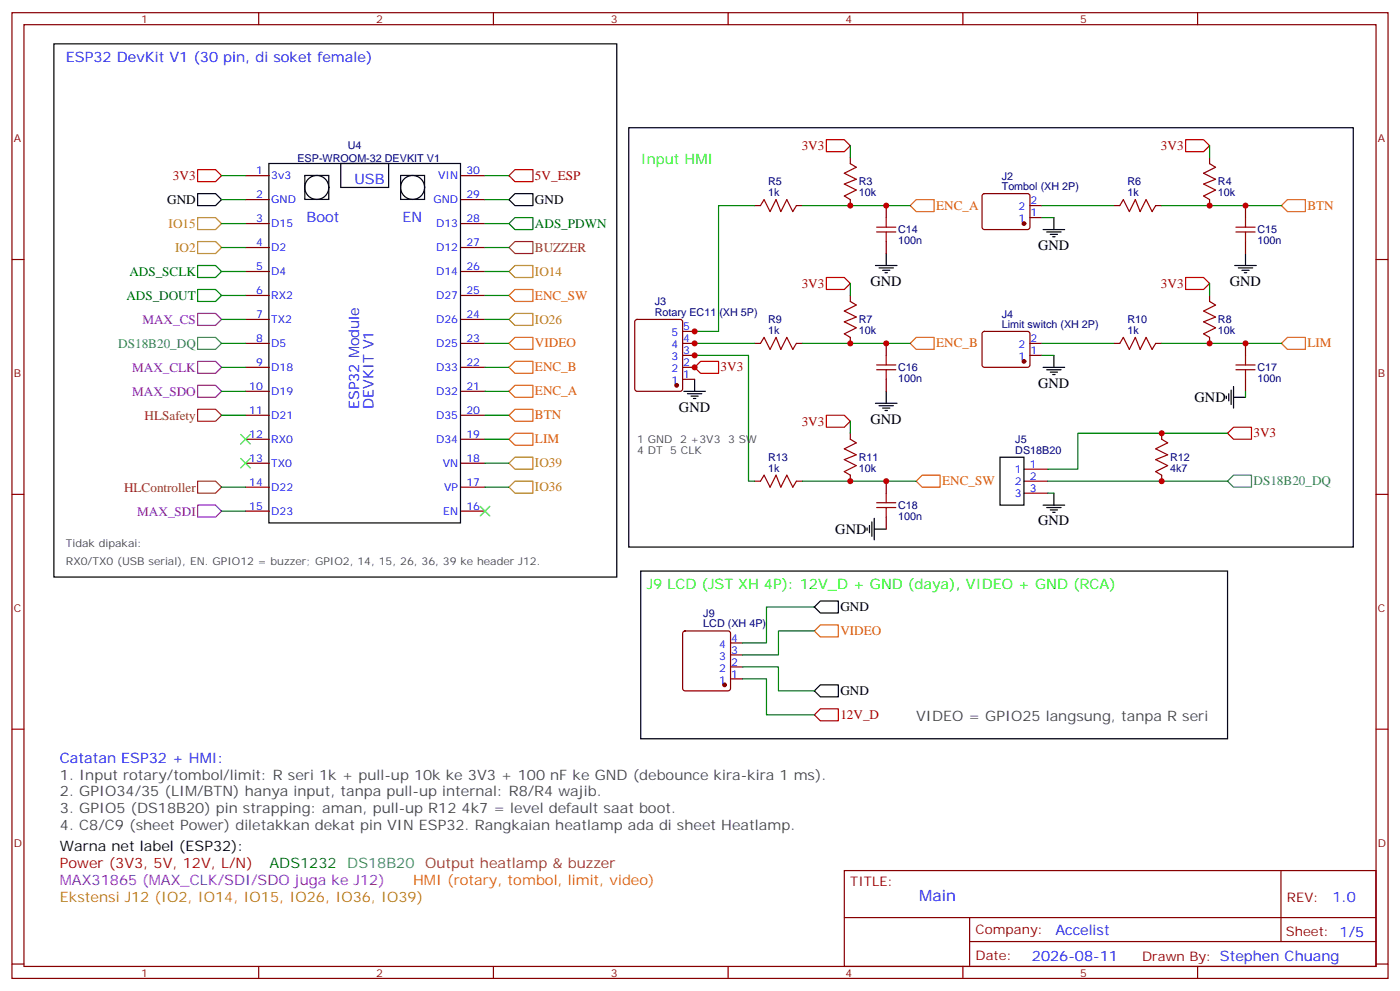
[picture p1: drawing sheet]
<svg xmlns="http://www.w3.org/2000/svg" width="412mm" height="292mm" viewBox="0 0 412 292" stroke-linecap="round" stroke-linejoin="round" font-family="sans-serif">
<g fill="none" stroke="#870000" stroke-width=".35">
<path d="M3.5 3.7h405.4v284.4h-405.4zM7.1 7.3h398.2v277.3h-398.2zM76.2 3.7v3.6M145.3 3.7v3.6M214.5 3.7v3.6M283.6 3.7v3.6M352.8 3.7v3.6M72.3 58.8h7.1M72.3 51.7h7.1M135.8 58.8h7.1M135.8 51.7h7.1M250.5 46.4v1.8"/>
<path d="M250.5 58.8v1.7M289.5 57.2l.5-.2h12.7l.5 .2 .2 .5-.1 9.5-.6 .4-13-.1-.4-.6v-9.2zM356.3 46.4v1.8M356.3 58.8v1.7M3.5 76.4h3.6M72.3 79.9h7.1M72.3 72.9h7.1M72.3 65.8h7.1M135.8 79.9h7.1M135.8 72.9h7.1M135.8 65.8h7.1M222.2 60.5h1.8"/>
<path d="M234.6 60.5h1.8M261.1 60.5v3.6M261.1 71.1v3.5M303.4 60.5h3.5M303.4 64.1h3.5M328.1 60.5h1.7M340.4 60.5h1.8M366.9 60.5v3.6M366.9 71.1v3.5M405.3 76.4h3.6M72.3 94.1h7.1M72.3 87h7.1"/>
<path d="M135.8 94.1h7.1M135.8 87h7.1M187.2 94.3l.5-.2h12.7l.6 .4 .1 20-.5 .7h-12.9l-.7-.4v-20zM201.1 97.6h3.5M250.5 87v1.8M250.5 99.3v1.8M289.5 97.8l.5-.2h12.7l.5 .2 .2 .5-.1 9.4-.6 .5-13-.1-.4-.6v-9.2zM356.3 87v1.8M356.3 99.3v1.8M72.3 115.2h7.1M72.3 108.2h7.1M72.3 101.1h7.1"/>
<path d="M135.8 115.2h7.1M135.8 108.2h7.1M135.8 101.1h7.1M201.1 108.2h3.5M201.1 101.1h3.5M201.1 104.6h3.5M201.1 111.7h3.5M222.2 101.1h1.8M234.6 101.1h1.8M261.1 101.1v3.5M261.1 111.7v3.5M303.4 101.1h3.5"/>
<path d="M303.4 104.6h3.5M328.1 101.1h1.7M340.4 101.1h1.8M366.9 101.1v3.5M366.9 111.7v3.5M72.3 136.4h7.1M72.3 129.3h7.1M72.3 122.3h7.1M135.8 136.4h7.1M135.8 129.3h7.1M135.8 122.3h7.1M250.5 127.6v1.7"/>
<path d="M250.5 139.9v1.8M301.6 138.1h7.1M342.2 127.6v1.7M342.2 139.9v1.8M3.5 145.6h3.6M72.3 150.5h7.1M72.3 143.4h7.1M135.8 150.5h7.1M135.8 143.4h7.1M222.2 141.7h1.8M234.6 141.7h1.8M261.1 141.7v3.5"/>
<path d="M261.1 152.3v3.5M301.6 141.7h7.1M301.6 145.2h7.1M405.3 145.6h3.6M201.3 186l.5-.2h12.7l.5 .2 .2 .5v16.2l-.2 .5-.5 .2h-12.7l-.5-.2-.2-.5v-16.2zM215.2 199.9h3.5M215.2 196.4h3.5M215.2 192.8h3.5M215.2 189.3h3.5M3.5 214.7h3.6M405.3 214.7h3.6M248.7 256.3h156.6v28.3h-156.6z"/>
<path d="M377.3 256.4v20.8M248.7 270.2h156.5M285.6 277.2h119.6M285.6 270.2v14.1M3.5 283.8h3.6M76.2 284.6v3.5M145.3 284.6v3.5M214.5 284.6v3.5M283.6 284.6v3.5M352.8 284.6v3.5M405.3 283.8h3.6"/>
</g>
<g fill="none" stroke="#000" stroke-width=".35">
<path d="M15.9 12.9h165.8v157h-165.8zM185.2 37.6h213.4v123.5h-213.4zM58.2 57h5.3l1.8 1.8-1.8 1.7h-5.3zM79.2 48.1h56.4v105.9h-56.4zM89.8 51.7h7v7h-7zM100.4 48.1h14.1v7.1h-14.1zM118 51.7h7.1v7h-7.1zM149.9 58.8l1.8-1.8h5.3v3.5h-5.3zM257.9 78.2h6.3M258.9 78.9h4.3M260 79.6h2.1M261.1 74.6v3.6"/>
<path d="M307.3 67.6h6.3M308.3 68.3h4.3M309.4 69h2.1M310.1 69.7h.7M310.4 64.1v3.5M363.7 78.2h6.4M364.8 78.9h4.2M365.8 79.6h2.1M366.9 74.6v3.6M260.7 80.3h.7M366.5 80.3h.7M201.4 115.2h6.4"/>
<path d="M202.5 115.9h4.2M203.6 116.6h2.1M204.3 117.3h.7M204.6 111.7v3.5M257.9 118.7h6.3M258.9 119.5h4.3M261.1 115.2v3.5M307.3 108.2h6.3M308.3 108.9h4.3M309.4 109.6h2.1M310.1 110.3h.7M310.4 104.6v3.6"/>
<path d="M361.2 116.6v.7M361.9 115.9v2.1M362.7 114.9v4.2M363.4 117h3.5M363.4 113.8v6.4M260 120.2h2.1M260.7 120.9h.7M294.6 134.6h7v14.1h-7zM255.4 155.4v.7M256.1 154.7v2.1M256.8 153.7v4.2M257.5 155.8h3.6"/>
<path d="M257.5 152.6v6.4M307.3 148.7h6.3M308.3 149.4h4.3M309.4 150.1h2.1M310.1 150.8h.7M310.4 145.2v3.5M188.7 168.1h172.9v49.4h-172.9zM239.9 178.7l1.8-1.7h5.2v3.5h-5.2zM239.9 203.4l1.8-1.8h5.2v3.6h-5.2z"/>
<circle cx="93.3" cy="55.2" r="3.5"/>
<circle cx="121.5" cy="55.2" r="3.5"/>
</g>
<path d="M58.2 50h5.3l1.8 1.7-1.8 1.8h-5.3zM149.9 51.7l1.8-1.7h5.3v3.5h-5.3zM243.4 41.1h5.3l1.8 1.8-1.8 1.8h-5.3zM349.2 41.1h5.3l1.8 1.8-1.8 1.8h-5.3zM243.4 81.7h5.3l1.8 1.8-1.8 1.7h-5.3zM349.2 81.7h5.3l1.8 1.8-1.8 1.7h-5.3zM204.6 108.2l1.8-1.8h5.3v3.5h-5.3zM243.4 122.3h5.3l1.8 1.7-1.8 1.8h-5.3zM361.6 127.6l1.8-1.8h5.3v3.5h-5.3zM239.9 210.5l1.8-1.8h5.2v3.5h-5.2z" fill="none" stroke="#bf0000" stroke-width=".35"/>
<path d="M268.1 60.5l1.8-1.7h5.3v3.5h-5.3zM377.5 60.5l1.7-1.7h5.3v3.5h-5.3zM149.9 87l1.8-1.8h5.3v3.6h-5.3zM149.9 115.2l1.8-1.7h5.3v3.5h-5.3zM149.9 108.2l1.8-1.8h5.3v3.5h-5.3zM149.9 101.1l1.8-1.8h5.3v3.6h-5.3zM268.1 101.1l1.8-1.8h5.3v3.6h-5.3zM377.5 101.1l1.7-1.8h5.3v3.6h-5.3zM149.9 129.3l1.8-1.7h5.3v3.5h-5.3zM151.7 120.5h5.3v3.5h-5.3l-1.8-1.7zM269.9 141.7l1.7-1.8h5.3v3.5h-5.3zM239.9 185.8l1.8-1.8h5.2v3.5h-5.2z" fill="none" stroke="#e06100" stroke-width=".35"/>
<path d="M58.2 99.3h5.3l1.8 1.8-1.8 1.8h-5.3zM361.6 141.7l1.8-1.8h5.3v3.5h-5.3z" fill="none" stroke="#008c8c" stroke-width=".35"/>
<path d="M58.2 78.2h5.3l1.8 1.7-1.8 1.8h-5.3zM149.9 65.8l1.8-1.7h5.3v3.5h-5.3zM58.2 85.2h5.3l1.8 1.8-1.8 1.8h-5.3z" fill="none" stroke="#008000" stroke-width=".35"/>
<path d="M58.2 92.3h5.3l1.8 1.8-1.8 1.7h-5.3zM58.2 113.5h5.3l1.8 1.7-1.8 1.8h-5.3zM58.2 106.4h5.3l1.8 1.8-1.8 1.7h-5.3zM58.2 148.7h5.3l1.8 1.8-1.8 1.8h-5.3z" fill="none" stroke="#8000bf" stroke-width=".35"/>
<path d="M149.9 72.9l1.8-1.8h5.3v3.5h-5.3zM58.2 120.5h5.3l1.8 1.8-1.8 1.7h-5.3zM58.2 141.7h5.3l1.8 1.7-1.8 1.8h-5.3z" fill="none" stroke="#8c4512" stroke-width=".35"/>
<path d="M58.2 71.1h5.3l1.8 1.8-1.8 1.7h-5.3zM58.2 64.1h5.3l1.8 1.7-1.8 1.8h-5.3zM149.9 79.9l1.8-1.7h5.3v3.5h-5.3zM149.9 94.1l1.8-1.8h5.3v3.5h-5.3zM149.9 136.4l1.8-1.8h5.3v3.5h-5.3zM149.9 143.4l1.8-1.7h5.3v3.5h-5.3z" fill="none" stroke="#b8870a" stroke-width=".35"/>
<g fill="none" stroke="#a10000" stroke-width=".35">
<path d="M250.5 48.2l1.7 1-3.5 1.8 3.5 1.8-3.5 1.4 3.5 1.8-3.5 1.7 1.8 1.1M356.3 48.2l1.8 1-3.6 1.8 3.6 1.8-3.6 1.4 3.6 1.8-3.6 1.7 1.8 1.1M224 60.5l1.1-1.7 1.7 3.5 1.8-3.5 1.4 3.5 1.8-3.5 1.7 3.5 1.1-1.8M258.2 68.3h5.7M258.2 66.9h5.7M261.1 64.1v2.8M261.1 68.3v2.8M329.8 60.5l1.1-1.7 1.8 3.5 1.7-3.5 1.4 3.5 1.8-3.5 1.8 3.5 1-1.8M364.1 68.3h5.6M364.1 66.9h5.6M366.9 64.1v2.8M366.9 68.3v2.8"/>
<path d="M250.5 88.8l1.7 1-3.5 1.8 3.5 1.7-3.5 1.5 3.5 1.7-3.5 1.8 1.8 1M356.3 88.8l1.8 1-3.6 1.8 3.6 1.7-3.6 1.5 3.6 1.7-3.6 1.8 1.8 1M224 101.1l1.1-1.8 1.7 3.6 1.8-3.6 1.4 3.6 1.8-3.6 1.7 3.6 1.1-1.8M258.2 108.9h5.7M258.2 107.5h5.7M261.1 104.6v2.9M261.1 108.9v2.8M329.8 101.1l1.1-1.8 1.8 3.6 1.7-3.6 1.4 3.6 1.8-3.6 1.8 3.6 1-1.8M364.1 108.9h5.6M364.1 107.5h5.6M366.9 104.6v2.9M366.9 108.9v2.8"/>
<path d="M250.5 129.3l1.7 1.1-3.5 1.8 3.5 1.7-3.5 1.4 3.5 1.8-3.5 1.8 1.8 1M342.2 129.3l1.8 1.1-3.6 1.8 3.6 1.7-3.6 1.4 3.6 1.8-3.6 1.8 1.8 1M224 141.7l1.1-1.8 1.7 3.5 1.8-3.5 1.4 3.5 1.8-3.5 1.7 3.5 1.1-1.7M258.2 149.4h5.7M258.2 148h5.7M261.1 145.2v2.8M261.1 149.4v2.9"/>
</g>
<g fill="#870000" stroke="#870000" stroke-width=".35">
<circle cx="213.4" cy="201.6" r=".53"/>
<circle cx="301.6" cy="106.4" r=".53"/>
<circle cx="301.6" cy="65.8" r=".53"/>
<circle cx="199.3" cy="113.5" r=".53"/>
</g>
<g fill="none" stroke="#008700" stroke-width=".35">
<path d="M65.3 51.7h7M65.3 58.8h7M142.9 51.7h7M142.9 58.8h7M250.5 42.9v3.5M356.3 42.9v3.5M65.3 79.9h7M65.3 65.8h7M65.3 72.9h7M142.9 79.9h7M142.9 65.8h7M142.9 72.9h7"/>
<path d="M222.2 60.5h-10.5v37.1h-7.1M236.4 60.5h31.7M306.9 60.5h21.2M306.9 64.1h3.5M342.2 60.5h35.3M65.3 87h7M65.3 94.1h7M142.9 87h7M142.9 94.1h7M250.5 83.5v3.5M356.3 83.5v3.5M65.3 101.1h7"/>
<path d="M65.3 108.2h7M65.3 115.2h7M142.9 101.1h7M142.9 108.2h7M142.9 115.2h7M204.6 104.6h15.9v37.1h1.7M204.6 101.1h17.6M236.4 101.1h31.7M306.9 101.1h21.2M306.9 104.6h3.5M342.2 101.1h35.3M366.9 115.2v1.8"/>
<path d="M65.3 122.3h7M142.9 122.3h7M142.9 129.3h7M142.9 136.4h7M250.5 124v3.6M361.6 127.6h-44.1v10.5h-8.8M65.3 143.4h7M65.3 150.5h7M142.9 143.4h7M236.4 141.7h33.5M308.7 141.7h52.9M308.7 145.2h1.7"/>
<path d="M239.9 178.7h-14.1v10.6h-7.1M218.7 196.4h10.6v7h10.6M218.7 199.9h7.1v10.6h14.1M239.9 185.8h-10.6v7h-10.6"/>
</g>
<path d="M70.9 127.9l2.8 2.8M70.9 135l2.8 2.8M73.7 127.9l-2.8 2.8M73.7 135l-2.8 2.8M141.5 149.1l2.8 2.8M144.3 149.1l-2.8 2.8" fill="none" stroke="#3c3" stroke-width=".35"/>
<g fill="#c00">
<circle cx="250.5" cy="60.5" r=".88"/>
<circle cx="261.1" cy="60.5" r=".88"/>
<circle cx="250.5" cy="101.1" r=".88"/>
<circle cx="261.1" cy="101.1" r=".88"/>
<circle cx="250.5" cy="141.7" r=".88"/>
<circle cx="261.1" cy="141.7" r=".88"/>
<circle cx="356.3" cy="60.5" r=".88"/>
<circle cx="366.9" cy="60.5" r=".88"/>
<circle cx="356.3" cy="101.1" r=".88"/>
<circle cx="366.9" cy="101.1" r=".88"/>
<circle cx="342.2" cy="127.6" r=".88"/>
<circle cx="342.2" cy="141.7" r=".88"/>
<circle cx="204.6" cy="108.2" r=".88"/>
<circle cx="204.6" cy="104.6" r=".88"/>
<circle cx="204.6" cy="101.1" r=".88"/>
<circle cx="204.6" cy="97.6" r=".88"/>
</g>
<text font-size="4.6" fill="#00f" x="270.8" y="265.4">Main</text>
<g font-size="4.2" fill="#00f">
<text x="19.4" y="18.2">ESP32 DevKit V1 (30 pin, di soket female)</text>
<text x="104.4" y="54.1">USB</text>
<text x="90.3" y="65.4">Boot</text>
<text x="118.5" y="65.4">EN</text>
<text x="105.8" y="120.5" transform="rotate(-90 105.8 120.5)">ESP32 Module</text>
<text x="110.1" y="120.5" transform="rotate(-90 110.1 120.5)">DEVKIT V1</text>
<text x="17.6" y="224.6">Catatan ESP32 + HMI:</text>
<text x="392.5" y="265.6">1.0</text>
<text x="310.9" y="275.2">Accelist</text>
<text x="304" y="283">2026-08-11</text>
</g>
<text font-size="4.2" fill="#3f0" x="188.7" y="48.2">Input HMI</text>
<g font-size="4.2">
<text x="305.8" y="73.6">GND</text>
<text x="256.4" y="84.1">GND</text>
<text x="362.3" y="84.1">GND</text>
<text x="305.8" y="114.1">GND</text>
<text x="351.9" y="118.4">GND</text>
<text x="200" y="121.2">GND</text>
<text x="256.4" y="124.7">GND</text>
<text x="305.8" y="154.7">GND</text>
<text x="246.1" y="157.2">GND</text>
<text x="17.6" y="250.7">Warna net label (ESP32):</text>
</g>
<text font-size="4.2" fill="#0f0" x="190.5" y="173.4">J9 LCD (JST XH 4P): 12V_D + GND (daya), VIDEO + GND (RCA)</text>
<g font-size="4.2" fill="#444">
<text x="269.9" y="212.2">VIDEO = GPIO25 langsung, tanpa R seri</text>
<text x="17.6" y="229.5">1. Input rotary/tombol/limit: R seri 1k + pull-up 10k ke 3V3 + 100 nF ke GND (debounce kira-kira 1 ms).</text>
<text x="17.6" y="234.5">2. GPIO34/35 (LIM/BTN) hanya input, tanpa pull-up internal: R8/R4 wajib.</text>
<text x="17.6" y="239.4">3. GPIO5 (DS18B20) pin strapping: aman, pull-up R12 4k7 = level default saat boot.</text>
<text x="17.6" y="244.3">4. C8/C9 (sheet Power) diletakkan dekat pin VIN ESP32. Rangkaian heatlamp ada di sheet Heatlamp.</text>
</g>
<text font-size="4.2" fill="#c00000" x="17.6" y="255.6">Power (3V3, 5V, 12V, L/N)</text>
<text font-size="4.2" fill="#008000" x="79.4" y="255.6">ADS1232</text>
<text font-size="4.2" fill="#008b8b" x="102.3" y="255.6">DS18B20</text>
<text font-size="4.2" fill="#8b4513" x="125.2" y="255.6">Output heatlamp &amp; buzzer</text>
<text font-size="4.2" fill="#8000c0" x="17.6" y="260.6">MAX31865 (MAX_CLK/SDI/SDO juga ke J12)</text>
<text font-size="4.2" fill="#e06000" x="121.7" y="260.6">HMI (rotary, tombol, limit, video)</text>
<text font-size="4.2" fill="#b8860b" x="17.6" y="265.5">Ekstensi J12 (IO2, IO14, IO15, IO26, IO36, IO39)</text>
<g font-size="3.9" fill="#c00000">
<text x="236.2" y="44.2">3V3</text>
<text x="342" y="44.2">3V3</text>
<text x="51" y="53.1">3V3</text>
<text x="157.6" y="52.9">5V_ESP</text>
<text x="236.2" y="84.8">3V3</text>
<text x="342" y="84.8">3V3</text>
<text x="212.3" y="109.4">3V3</text>
<text x="236.2" y="125.4">3V3</text>
<text x="369.3" y="128.8">3V3</text>
<text x="247.5" y="211.7">12V_D</text>
</g>
<g font-size="3.9">
<text x="157.6" y="60">GND</text>
<text x="49.2" y="60.1">GND</text>
<text x="247.5" y="179.9">GND</text>
<text x="247.5" y="204.6">GND</text>
</g>
<g font-size="3.9" fill="#e06000">
<text x="275.8" y="61.7">ENC_A</text>
<text x="385.1" y="61.7">BTN</text>
<text x="157.6" y="88.2">ENC_SW</text>
<text x="157.6" y="102.3">VIDEO</text>
<text x="275.8" y="102.3">ENC_B</text>
<text x="385.1" y="102.3">LIM</text>
<text x="157.6" y="109.4">ENC_B</text>
<text x="157.6" y="116.4">ENC_A</text>
<text x="157.6" y="123.5">BTN</text>
<text x="157.6" y="130.5">LIM</text>
<text x="277.5" y="142.9">ENC_SW</text>
<text x="247.5" y="187">VIDEO</text>
</g>
<g font-size="3.9" fill="#b8860b">
<text x="49.7" y="67.2">IO15</text>
<text x="51.6" y="74.2">IO2</text>
<text x="157.6" y="81.2">IO14</text>
<text x="157.6" y="95.3">IO26</text>
<text x="157.6" y="137.6">IO39</text>
<text x="157.6" y="144.7">IO36</text>
</g>
<g font-size="3.9" fill="#008000">
<text x="157.6" y="67">ADS_PDWN</text>
<text x="38.1" y="81.3">ADS_SCLK</text>
<text x="37.2" y="88.3">ADS_DOUT</text>
</g>
<g font-size="3.9" fill="#8b4513">
<text x="157.6" y="74.1">BUZZER</text>
<text x="42.6" y="123.6">HLSafety</text>
<text x="36.6" y="144.8">HLController</text>
</g>
<g font-size="3.9" fill="#8000c0">
<text x="41.9" y="95.4">MAX_CS</text>
<text x="38.9" y="109.5">MAX_CLK</text>
<text x="38.9" y="116.6">MAX_SDO</text>
<text x="40.4" y="151.8">MAX_SDI</text>
</g>
<g font-size="3.9" fill="#008b8b">
<text x="34.8" y="102.5">DS18B20_DQ</text>
<text x="369.3" y="142.9">DS18B20_DQ</text>
</g>
<g font-size="3.9" fill="#800">
<text x="250.5" y="260.9">TITLE:</text>
<text x="379.1" y="265.6">REV:</text>
<text x="287.4" y="275.1">Company:</text>
<text x="378.7" y="275.7">Sheet: 1/5</text>
<text x="287.4" y="282.8">Date:</text>
<text x="336.4" y="282.9">Drawn By: Stephen Chuang</text>
</g>
<g font-size="3.2" fill="#800">
<text x="41.6" y="6.7">1</text>
<text x="110.8" y="6.7">2</text>
<text x="179.9" y="6.7">3</text>
<text x="249.1" y="6.7">4</text>
<text x="318.2" y="6.7">5</text>
<text x="4.1" y="41.8">A</text>
<text x="405.9" y="41.8">A</text>
<text x="4.1" y="111">B</text>
<text x="405.9" y="111">B</text>
<text x="4.1" y="180.1">C</text>
<text x="405.9" y="180.1">C</text>
<text x="4.1" y="249.3">D</text>
<text x="405.9" y="249.3">D</text>
<text x="41.6" y="287.5">1</text>
<text x="110.8" y="287.5">2</text>
<text x="179.9" y="287.5">3</text>
<text x="249.1" y="287.5">4</text>
<text x="318.2" y="287.5">5</text>
</g>
<g font-size="3.2" fill="#000080">
<text x="87.6" y="47.6">ESP-WROOM-32 DEVKIT V1</text>
<text x="102.4" y="43.9">U4</text>
<text x="295.1" y="52.9">J2</text>
<text x="226.3" y="57.7">1k</text>
<text x="226.3" y="54.5">R5</text>
<text x="252.9" y="57.7">10k</text>
<text x="252.9" y="54.5">R3</text>
<text x="295.1" y="56">Tombol (XH 2P)</text>
<text x="332.1" y="57.7">1k</text>
<text x="332.1" y="54.5">R6</text>
<text x="358.8" y="57.7">10k</text>
<text x="358.8" y="54.5">R4</text>
<text x="264.6" y="71.9">100n</text>
<text x="264.6" y="68.7">C14</text>
<text x="370.4" y="71.9">100n</text>
<text x="370.4" y="68.7">C15</text>
<text x="192.9" y="89.8">J3</text>
<text x="192.9" y="93">Rotary EC11 (XH 5P)</text>
<text x="226.3" y="95.1">R9</text>
<text x="252.9" y="95.1">R7</text>
<text x="295.1" y="93.5">J4</text>
<text x="332.1" y="95.1">R10</text>
<text x="358.8" y="95.1">R8</text>
<text x="226.3" y="98.3">1k</text>
<text x="252.9" y="98.3">10k</text>
<text x="295.1" y="96.5">Limit switch (XH 2P)</text>
<text x="332.1" y="98.3">1k</text>
<text x="358.8" y="98.3">10k</text>
<text x="264.6" y="112.5">100n</text>
<text x="264.6" y="109.3">C16</text>
<text x="370.4" y="112.5">100n</text>
<text x="370.4" y="109.3">C17</text>
<text x="299.1" y="130.5">J5</text>
<text x="226.3" y="135.7">R13</text>
<text x="252.9" y="135.7">R11</text>
<text x="299.1" y="133.6">DS18B20</text>
<text x="344.7" y="135.7">R12</text>
<text x="226.3" y="138.9">1k</text>
<text x="252.9" y="138.9">10k</text>
<text x="344.7" y="138.9">4k7</text>
<text x="264.6" y="149.9">C18</text>
<text x="264.6" y="153.1">100n</text>
<text x="207.2" y="184.7">LCD (XH 4P)</text>
<text x="207.2" y="181.7">J9</text>
</g>
<g font-size="3.2" fill="#00f">
<text x="75.4" y="51.3">1</text>
<text x="79.9" y="52.7">3v3</text>
<text x="129.1" y="52.7">VIN</text>
<text x="137.4" y="51.3">30</text>
<text x="75.4" y="58.4">2</text>
<text x="79.9" y="59.8">GND</text>
<text x="127.7" y="59.8">GND</text>
<text x="137.4" y="58.4">29</text>
<text x="75.4" y="65.4">3</text>
<text x="137.4" y="65.4">28</text>
<text x="300.1" y="65.5">1</text>
<text x="300.1" y="61.9">2</text>
<text x="303.6" y="63.7">1</text>
<text x="303.6" y="60.2">2</text>
<text x="79.9" y="66.8">D15</text>
<text x="128.5" y="66.8">D13</text>
<text x="75.4" y="72.5">4</text>
<text x="79.9" y="73.9">D2</text>
<text x="128.5" y="73.9">D12</text>
<text x="137.4" y="72.5">27</text>
<text x="75.4" y="79.5">5</text>
<text x="79.9" y="80.9">D4</text>
<text x="128.5" y="80.9">D14</text>
<text x="137.4" y="79.5">26</text>
<text x="75.4" y="86.6">6</text>
<text x="79.9" y="88">RX2</text>
<text x="128.5" y="88">D27</text>
<text x="137.4" y="86.6">25</text>
<text x="75.4" y="93.6">7</text>
<text x="79.9" y="95.1">TX2</text>
<text x="128.5" y="95.1">D26</text>
<text x="137.4" y="93.6">24</text>
<text x="75.4" y="100.7">8</text>
<text x="137.4" y="100.7">23</text>
<text x="197.8" y="99">5</text>
<text x="201.3" y="100.8">4</text>
<text x="201.3" y="97.2">5</text>
<text x="303.6" y="100.8">2</text>
<text x="75.4" y="107.8">9</text>
<text x="79.9" y="102.1">D5</text>
<text x="128.5" y="102.1">D25</text>
<text x="137.4" y="107.8">22</text>
<text x="197.8" y="106">3</text>
<text x="197.8" y="102.5">4</text>
<text x="201.3" y="107.8">2</text>
<text x="201.3" y="104.3">3</text>
<text x="300.1" y="106">1</text>
<text x="300.1" y="102.5">2</text>
<text x="303.6" y="104.3">1</text>
<text x="79.9" y="109.2">D18</text>
<text x="128.5" y="109.2">D33</text>
<text x="197.8" y="113.1">1</text>
<text x="197.8" y="109.6">2</text>
<text x="201.3" y="111.3">1</text>
<text x="73.4" y="114.8">10</text>
<text x="79.9" y="116.2">D19</text>
<text x="128.5" y="116.2">D32</text>
<text x="137.4" y="114.8">21</text>
<text x="73.4" y="121.9">11</text>
<text x="79.9" y="123.3">D21</text>
<text x="128.5" y="123.3">D35</text>
<text x="137.4" y="121.9">20</text>
<text x="73.4" y="128.9">12</text>
<text x="79.9" y="130.3">RX0</text>
<text x="128.5" y="130.3">D34</text>
<text x="137.4" y="128.9">19</text>
<text x="73.4" y="136">13</text>
<text x="79.9" y="137.4">TX0</text>
<text x="130.4" y="137.4">VN</text>
<text x="137.4" y="136">18</text>
<text x="303.4" y="137.8">1</text>
<text x="73.4" y="143">14</text>
<text x="137.4" y="143">17</text>
<text x="298.9" y="139.2">1</text>
<text x="298.9" y="142.7">2</text>
<text x="303.4" y="141.3">2</text>
<text x="79.9" y="144.4">D22</text>
<text x="130.9" y="144.4">VP</text>
<text x="298.9" y="146.3">3</text>
<text x="303.4" y="144.9">3</text>
<text x="73.4" y="150.1">15</text>
<text x="79.9" y="151.5">D23</text>
<text x="130.6" y="151.5">EN</text>
<text x="137.4" y="150.1">16</text>
<text x="211.9" y="190.7">4</text>
<text x="215.4" y="188.9">4</text>
<text x="211.9" y="197.8">2</text>
<text x="211.9" y="194.2">3</text>
<text x="215.4" y="196">2</text>
<text x="215.4" y="192.5">3</text>
<text x="211.9" y="201.3">1</text>
<text x="215.4" y="199.5">1</text>
</g>
<g font-size="3.2" fill="#444">
<text x="187.7" y="130.4">1 GND</text>
<text x="200.3" y="130.4">2 +3V3</text>
<text x="214.5" y="130.4">3 SW</text>
<text x="187.7" y="133.6">4 DT</text>
<text x="197.4" y="133.6">5 CLK</text>
<text x="19.4" y="161.1">Tidak dipakai:</text>
<text x="19.4" y="166.4">RX0/TX0 (USB serial), EN. GPIO12 = buzzer; GPIO2, 14, 15, 26, 36, 39 ke header J12.</text>
</g>
</svg>
